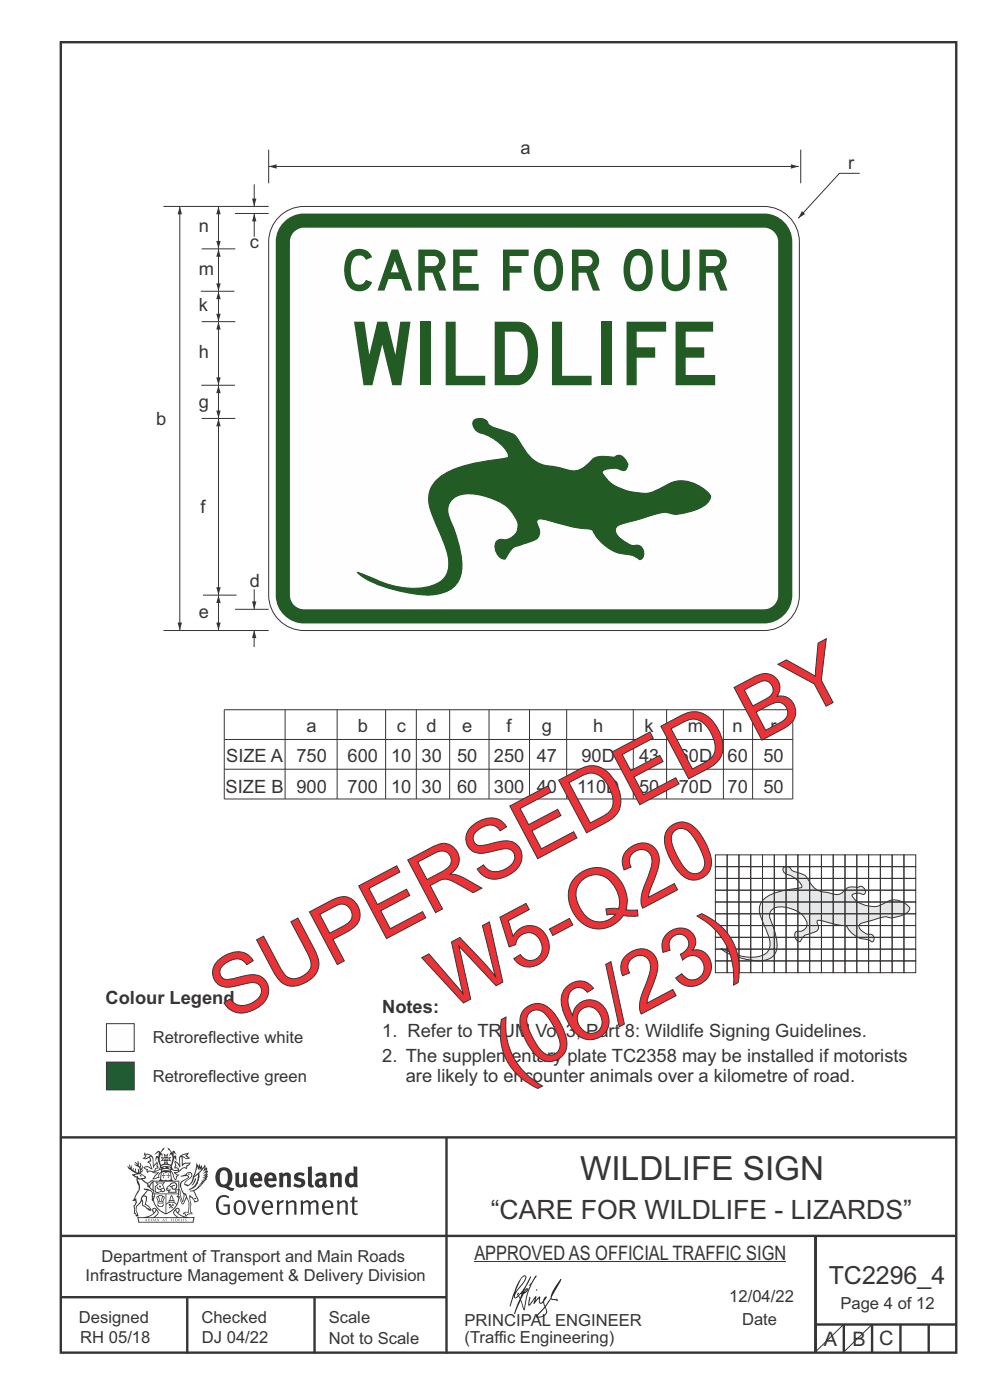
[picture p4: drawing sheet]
<svg xmlns="http://www.w3.org/2000/svg" width="210mm" height="297mm" viewBox="0 0 210 297" stroke-linecap="round" stroke-linejoin="round" font-family="sans-serif">
<g fill="none" stroke="#373435" stroke-width=".51">
<path d="M12.9 9h189.9v278h-189.9zM12.7 241.3h190M94.7 241.4v45.8M12.7 275.2h82M12.7 262.2h190.1M39.7 275.2v12M66.7 275.2v12M173 262.1v24.9M173 281h30M179 281v6M185 281v6M191 281v6"/>
<path d="M197 281v6"/>
</g>
<path d="M100.6 267.7h66.2" fill="none" stroke="#373435" stroke-width=".21"/>
<g fill="#373435">
<path d="M47 248.4a2.55 2.55 0 0 0 0 2.7l.3 .2a.81 .81 0 0 0 1-1v-.5a1.04 1.04 0 0 0-1.1-1.5zM46.3 248.1a1.82 1.82 0 0 1 2.1-.2 1.82 1.82 0 0 1 .9 1.8 2.29 2.29 0 0 1-.8 2l.7 .3h.5l-.2 .6a2.87 2.87 0 0 1-2-.7 2.12 2.12 0 0 1-1.7-3.1z" fill-rule="evenodd"/>
<path d="M49.9 248.9l.8-.2v2a.46 .46 0 0 0 .3 .6 .46 .46 0 0 0 .6-.3v-2.1l.7-.2v2.4l.2 .5-.5 .3-.3-.3a1.02 1.02 0 0 1-1.2 .3 1.02 1.02 0 0 1-.6-1.1z" fill-rule="evenodd"/>
<path d="M54 249.5l-.1 .5h.9a.49 .49 0 0 0-.2-.6 .49 .49 0 0 0-.6 .1zM53.4 249.1a1.34 1.34 0 0 1 1.6-.2 1.34 1.34 0 0 1 .6 1.5v.2h-1.7a.77 .77 0 0 0 .5 .8 .77 .77 0 0 0 .9-.4l.3 .5a1.59 1.59 0 0 1-2 .2 1.59 1.59 0 0 1-.5-2.1z" fill-rule="evenodd"/>
<path d="M57 249.5l-.1 .5h1a.49 .49 0 0 0-.2-.6 .49 .49 0 0 0-.7 .1zM56.4 249.1a1.34 1.34 0 0 1 1.6-.2 1.34 1.34 0 0 1 .7 1.5v.2h-1.8a.77 .77 0 0 0 .5 .8 .77 .77 0 0 0 .9-.4l.4 .5a1.59 1.59 0 0 1-2.1 .2 1.59 1.59 0 0 1-.5-2.1z" fill-rule="evenodd"/>
<path d="M59.2 248.9l.7-.2 .1 .4a.95 .95 0 0 1 1-.3 .95 .95 0 0 1 .7 .8v2.3h-.8v-2.3a.46 .46 0 0 0-.8 .1v2.2h-.8z" fill-rule="evenodd"/>
<path d="M62.6 249.1a1.75 1.75 0 0 1 2-.1l-.2 .5-.6-.2a.43 .43 0 0 0-.6 .3l.4 .3a1.04 1.04 0 0 1 1.2 1.1 1.04 1.04 0 0 1-1.4 1l-1.2-.4 .3-.6 1 .4 .4-.4a.88 .88 0 0 0-1-.5l-.4-.2-.1-.4z" fill-rule="evenodd"/>
<path d="M65.3 247.6l.8-.2 .1 3.8 .3 .2 .1 .4a.88 .88 0 0 1-1 0 .88 .88 0 0 1-.3-1z" fill-rule="evenodd"/>
<path d="M67.8 250.6a.43 .43 0 0 0-.1 .7 .43 .43 0 0 0 .7-.1v-.7zM66.8 249.1a1.7 1.7 0 0 1 2.4 .1v1.9l.3 .4-.4 .5-.5-.4a1.03 1.03 0 0 1-1.7-.1 1.03 1.03 0 0 1 .8-1.5h.7v-.4a.8 .8 0 0 0-1.2 .1z" fill-rule="evenodd"/>
<path d="M70 248.9l.7-.2 .1 .4a.95 .95 0 0 1 1-.3 .95 .95 0 0 1 .7 .8v2.3h-.8v-2.3a.46 .46 0 0 0-.8 .1v2.2h-.8z" fill-rule="evenodd"/>
<path d="M74.3 249.5a1.48 1.48 0 0 0 0 1.7h.5l.2-.1v-1.5l-.3-.2zM75 247.4l.8 .1 .1 4.4h-.7l-.1-.2a1.26 1.26 0 0 1-1.4 0 1.26 1.26 0 0 1-.5-1.3 1.29 1.29 0 0 1 .4-1.4 1.29 1.29 0 0 1 1.4-.1z" fill-rule="evenodd"/>
<path d="M46.4 253.9a1.72 1.72 0 0 1 2.3 0l-.3 .3a1.24 1.24 0 0 0-1.4-.2 1.24 1.24 0 0 0-.6 1.4 1.49 1.49 0 0 0 1.2 1.9l.7-.1v-1.3h-.8l-.1-.4h1.3v1.9a1.93 1.93 0 0 1-2.2 0 1.93 1.93 0 0 1-.7-2.2l.2-.8z" fill-rule="evenodd"/>
<path d="M50.4 255.1a1.65 1.65 0 0 0 .2 2.2 .99 .99 0 0 0 1-1.4 .78 .78 0 0 0-.4-.8 .78 .78 0 0 0-.8 0zM50 254.9a1.33 1.33 0 0 1 1.6-.1 1.33 1.33 0 0 1 .5 1.4 1.31 1.31 0 0 1-1.3 1.6 1.31 1.31 0 0 1-1.2-1.6v-.6z" fill-rule="evenodd"/>
<path d="M52.5 254.7l.4-.1 .9 2.6 .8-2.5h.5l-1.1 3h-.5z" fill-rule="evenodd"/>
<path d="M56.3 255.2l-.2 .7h1.3a.7 .7 0 0 0-.3-.8 .7 .7 0 0 0-.8 .1zM55.9 255a1.22 1.22 0 0 1 1.5-.2 1.22 1.22 0 0 1 .5 1.5h-1.8a.93 .93 0 0 0 .5 1 .93 .93 0 0 0 1.1-.2l.2 .3a1.43 1.43 0 0 1-1.8 .1 1.43 1.43 0 0 1-.6-1.7z" fill-rule="evenodd"/>
<path d="M58.7 254.7l.4-.1 .1 .5 .4-.4 .6-.1-.2 .5a.66 .66 0 0 0-.8 .7v1.9h-.4z" fill-rule="evenodd"/>
<path d="M60.6 254.7l.4-.1 .1 .5a.94 .94 0 0 1 1-.5 .94 .94 0 0 1 .8 .8v2.3h-.5l-.1-2.5a.81 .81 0 0 0-1.2 .3v2.2h-.4z" fill-rule="evenodd"/>
<path d="M63.7 254.7l.5-.1 .1 .5 .4-.3a.78 .78 0 0 1 1.1 .3 .9 .9 0 0 1 1-.5 .9 .9 0 0 1 .8 .8v2.3h-.5l-.1-2.5a.67 .67 0 0 0-1.1 .3v2.2h-.5v-2.4l-.4-.3-.7 .4v2.3h-.5z" fill-rule="evenodd"/>
<path d="M69 255.2l-.1 .7h1.3a.7 .7 0 0 0-.3-.8 .7 .7 0 0 0-.9 .1zM68.7 255a1.22 1.22 0 0 1 1.5-.2 1.22 1.22 0 0 1 .5 1.5h-1.8a.93 .93 0 0 0 .4 1 .93 .93 0 0 0 1.2-.2l.1 .3a1.44 1.44 0 0 1-1.7 .1 1.44 1.44 0 0 1-.6-1.7z" fill-rule="evenodd"/>
<path d="M71.4 254.7l.5-.1 .1 .5a.94 .94 0 0 1 1-.5 .94 .94 0 0 1 .8 .8v2.3h-.5l-.1-2.5a.81 .81 0 0 0-1.2 .3v2.2h-.4z" fill-rule="evenodd"/>
<path d="M74.7 253.9l.5-.1v.9h.7l-.1 .3h-.6v2.2l.1 .2h.5l.1 .3a.75 .75 0 0 1-1.2-.6v-2.1h-.4v-.3h.4z" fill-rule="evenodd"/>
<path d="M30.8 244.9l1.1 .3-.9 .5h-.4l.6-.5zM31.8 245.4h.2a2.44 2.44 0 0 1 .4 1.9l.1 .5 .7-1-.1 .6 .3 .3a.57 .57 0 0 0-.6 .7l-1-.1-.5 .2 .2-.5-.8-.3 .7-.1 .9 .5 .1-.1-.6-1.3-.2-.2h.5zM30.7 244.4l-.1 .5 .2 .4-.6 .4a1.04 1.04 0 0 0 1.4-.1l.2 .6-.3 .1-.2 .4a.94 .94 0 0 1 .8 1.1l-.2-.1a1.16 1.16 0 0 0-1.5-.1l.3 .4 .4 .2 .1 .5 .2 .1 .1-.2a.94 .94 0 0 1 1.1 .2l.8 .1-1.2 1.2a1.13 1.13 0 0 0 1.2-.2l.4-.1-.1-.4 .5-.8a.83 .83 0 0 0-.6 1.1l-.3-.1-.7 .4 1.1-1.4-.5 .1-.5-.1 1.3-.5-.1-.1-.9 .4v-.3l.2-.2 .3 .1 .1-.3-.2-.4v-.6l-.1-.4-.7 1v-.7a1.42 1.42 0 0 0-1.6-1.8z" fill-rule="evenodd"/>
<path d="M38.5 245.2l.5-.2 .7-.1-.6 .3 .8 .5h-.3zM38.3 245.5l.2-.1 .1 2a1.69 1.69 0 0 1 1.6-.6l-.8 .5 .1 .5a1.1 1.1 0 0 0-1.5 .6l-.1-.5-.2-.2h-.5l.3-.4-.3-.7a1.42 1.42 0 0 1 .8 1.1l.2-.1zM37.1 246.2l.1 1-.2 .3 .1 .4h.5l.1 .2a.96 .96 0 0 1-1.1-.1l-.1 .1a1.06 1.06 0 0 0 1.3 .2v.1a.72 .72 0 0 1-1 .2l.3 .5 .6 .2-.4 .2-.1 .6-.2-.3-.4-1.1-.4-.4 .4 .9a1.54 1.54 0 0 0 .7 1.2l.2-.3a.58 .58 0 0 1 .4-.8l.2-.1h-.3l-.5-.3 .9-.5a.93 .93 0 0 1 1.2-.5v.2l.2-.2 .1-.5a.99 .99 0 0 0 .7-.8l-1.3 .1-.3 .2-.1-1.4 .9 .4 .9-.3h-.4l-.5-.4 .4-.7-.6 .2a1.46 1.46 0 0 0-1.4 2.1v.4l-.2-.4z" fill-rule="evenodd"/>
<path d="M35.6 248.9l.2 .1-.1 .3 .4 .1h-.4v.6l-.1-.6h-.3l.3-.1z" fill-rule="evenodd"/>
<path d="M34.6 248.9l.2 .1v.3l.3 .1h-.3l-.1 .6v-.6h-.4l.4-.1z" fill-rule="evenodd"/>
<path d="M34.3 248.8a.57 .57 0 0 1 .9 .2 .57 .57 0 0 1 .9-.2l.2 1.4h-.2a.57 .57 0 0 1-.9 0 .69 .69 0 0 1-1.1 0zM34.2 248.1l-.3 2.1-.2 .4h3l-.2-.4-.3-2.1h-.2v.2l-.8-.1-.8 .1v-.2z" fill-rule="evenodd"/>
<path d="M34.2 252.4a.3 .3 0 0 0 .6 0 .3 .3 0 0 0-.6 0zM33.3 250.9l.3 .3-.3 .4a.79 .79 0 0 0 0 1.3l.8-.2-.1-.3a.55 .55 0 0 1-.7-.6l.1-.1 .2 .3 .3 .2 .8-.2-.4-.7 .4-.4-.7 .2zM33 250.7l1.1 .2 .9-.2-.4 .6 .4 1.2a.56 .56 0 0 1-.8 .3l-.2 .1a.73 .73 0 0 1-.9 .1 .73 .73 0 0 1-.3-1v-.4l.6-.4z" fill-rule="evenodd"/>
<path d="M35.6 251.8l.7-.4a.58 .58 0 0 1 1-.1 .58 .58 0 0 1-.4 .9l-.3-.3a.43 .43 0 0 1 .6-.4 .57 .57 0 0 0-.8 .2l-.2-.1-.3 .1 .4 .2a.55 .55 0 0 0 .9 .4v.5h-1.3l.3-.4-.1-.1-.6 .1 .2-.3-.2-.1zM35.4 251.8l-.1 .2a.39 .39 0 0 0 .2 .6h.3l-.2 .4h1.9l-.1-.8a.86 .86 0 0 0-.1-1.3 .86 .86 0 0 0-1.3 .4z" fill-rule="evenodd"/>
<path d="M36 254.8h.8v.2h-.8zM36.4 253.8l.2 .8h-.4zM36.4 253.5l-.3 .5-.1 .6h-.2v.4l-.7 .4 .2 .1a1.48 1.48 0 0 1 2.1 .2l.2-.1-.6-.5v-.5h-.2l-.1-.6z" fill-rule="evenodd"/>
<path d="M35.8 255.4l.4 .1 .1 .3 .3-.2-.2-.2a.38 .38 0 0 1 .5 .5l-.2-.2-.3 .2 .3 .2-.3 .3-.1-.4-.4 .4-.1-.2 .4-.3-.1-.1-.2 .1z" fill-rule="evenodd"/>
<path d="M34.5 254h.2v.2l-.2 .6h-.2zM33.6 255.3h.9v.2a.55 .55 0 0 1-.8 .4v-.2l-.2-.1zM33.4 254h.2l.2 .8h-.2zM33.6 255l.8-.1 .1 .2h-.8zM33.8 253.7h.5l-.2 1.1h-.1zM33.3 253.8l-.1 .3 .3 1.1a.48 .48 0 0 0-.1 .6 .48 .48 0 0 0 .5 .2h.5a.49 .49 0 0 0 .2-.8l.3-1.1-.1-.3a1.42 1.42 0 0 0-1.5 0z" fill-rule="evenodd"/>
<path d="M33.7 251.5l.4 .1 .1 .3h-.3z" fill-rule="evenodd"/>
<path d="M41.3 250.1l.3-.2-.2 .8-.6 .8h-.2l.5-.7z" fill-rule="evenodd"/>
<path d="M39.7 249l.3-.2 .5 .2a.88 .88 0 0 1-.6 1.1 1.22 1.22 0 0 0-.8 1.3l.5 .2a.72 .72 0 0 0 .9-.4l.5-.8 .2-.6 .8-.6v.2a2.85 2.85 0 0 1-2 2.9l.1 .1a2.13 2.13 0 0 0 1.9-1.5v-.3a2.01 2.01 0 0 0 .3-1.7l1.1-1.3-.4 1 .7-.5-.7 1 .8-.4-.8 .8 .7-.2-.9 .6 .8-.1-.8 .4h.7l-.8 .3 .3 .2h-.4l.2 .3h-.4l.2 .3h-.4l.1 .2h-.1a2.16 2.16 0 0 1-2 1.1l.1 .2 .4-.1a.76 .76 0 0 1 .7 .8l.5 1.2-.6 .2a1.45 1.45 0 0 0-1.1-1.3l.2 1.8-.1 1.8 .4 .3a1.07 1.07 0 0 0-1.2 .4v-.3l-.5-.2a.87 .87 0 0 1 1.1-.1v-.7a4.4 4.4 0 0 0-.6-3.1l-.1-.3h-.2a2.16 2.16 0 0 1-.7-2.2l.3-.4 1.2-.7a.55 .55 0 0 0-.4-.8zM37.8 252.4a.76 .76 0 0 1 .3 1.1l.6 1.6 .4-1.7 .2 .1a.61 .61 0 0 1-.1 .9l-.3 .8-.2 .1-.7-1.6-.3 .1a1.18 1.18 0 0 0 .1-1.4zM41.8 247.5l.2 .7 .3-.5v.6l.4-.5a1.9 1.9 0 0 1-1.2 1.4l-.3 .3zM38.2 249.6l1.4-.2 .2 .2v.3l-.5 .2a1.26 1.26 0 0 0-.9 1.9l.2 .7a1.84 1.84 0 0 1 .1 2.1l-.4-1.4a.96 .96 0 0 0-.4-1.2l-.4 .2a.78 .78 0 0 1 0 1.3l.1 .3h.4l.4 1.1a.38 .38 0 0 0 .2 .4 .38 .38 0 0 0 .4-.1l.6-1.2a2.94 2.94 0 0 1 .4 2.5l-.1 .4h-.8l-.3 .4v.2l.4-.1 .1 .4 .2 .1a1.02 1.02 0 0 1 1.3-.5v-.4l-.3-.1 .1-1.8-.3-1.3h.1a1.14 1.14 0 0 1 .8 1 .63 .63 0 0 0 .8-.2 .63 .63 0 0 0-.2-.9l-.6-1.2 .9-.6 .2-.4h.3l-.1-.2h.4l-.1-.3h.3l-.1-.3 .5-.1-.2-.2 .6-.4v-.2h-.2l.4-.5h-.3l.3-.5-.4 .1 .4-.5v-.3l-.3 .2 .2-.7-.1-.2-.4 .3v-.8l-.6 .8-.2-.8-.2 .5-.3-.7-.1 .6-.5-.8-.1 1.4-.6 1.8a1.81 1.81 0 0 1-1 1.5l-.6-.2a1.75 1.75 0 0 1 1.1-1.2 .75 .75 0 0 0 .1-1.3 .75 .75 0 0 0-1.2 .4z" fill-rule="evenodd"/>
<path d="M41.2 254.1h.3l.2 .2-.4 .1z" fill-rule="evenodd"/>
<path d="M29.4 258.4h11.6l-.1 .8h-11.4zM31.3 258.2l.5-.1a2.48 2.48 0 0 0 1.4-1.3l.3 .5-.5 .6-.5 .3zM32.5 256.6l.3-.2 .2 .1-.3 .7zM37.2 256.8a2.65 2.65 0 0 0 1.8 1.4h-1.1l-.5-.3-.5-.6zM37.4 256.5l.2-.1 .3 .2-.3 .6zM29.2 258.2l.1 1.2h11.8l.2-1.1-.2-.1a4.1 4.1 0 0 1-3.3-.9l.3-.4-.1-.6a1.06 1.06 0 0 0-1.3 1l.2 .4 .6 .5h-4.7l.3-.1a.84 .84 0 0 0 .6-.8 .84 .84 0 0 0-.5-.8l-.3-.2h-.5l-.1 .6 .3 .4a4.2 4.2 0 0 1-3.4 .9z" fill-rule="evenodd"/>
<path d="M31 258.7l.1 .2h-.2zM31 258.5l-.3 .6 .4-.2 .2 .2z" fill-rule="evenodd"/>
<path d="M31.3 258.6h.3v.4a.25 .25 0 0 0 .2-.1 .25 .25 0 0 0-.1-.3h.1a.29 .29 0 0 1 0 .4 .29 .29 0 0 1-.4 0 .29 .29 0 0 1 0-.4z" fill-rule="evenodd"/>
<path d="M32.2 258.6a.22 .22 0 0 1 .3 .2 .22 .22 0 0 1-.3 .2zM32 258.6l.1 .4a.33 .33 0 0 0 .4 0 .33 .33 0 0 0 0-.4 .33 .33 0 0 0-.5 0z" fill-rule="evenodd"/>
<path d="M32.9 258.7l.1 .2h-.2zM32.9 258.5l-.2 .6 .3-.2 .2 .2z" fill-rule="evenodd"/>
<path d="M33.3 258.6h.2l.1 .1 .2-.1-.2 .2 .2 .3-.3-.3-.1 .3h-.1l.2-.3z" fill-rule="evenodd"/>
<path d="M34.7 258.7l.1 .2h-.2zM34.7 258.5l-.3 .6 .4-.2 .2 .2z" fill-rule="evenodd"/>
<path d="M35 258.5h.5l-.2 .1v.5h-.2l.1-.5z" fill-rule="evenodd"/>
<path d="M36.2 258.6l.3-.1-.1 .1v.2h.1h-.1v.3h-.2z" fill-rule="evenodd"/>
<path d="M36.7 258.6h.2v.5h-.2z" fill-rule="evenodd"/>
<path d="M37.3 258.6a.22 .22 0 0 1 .3 .2 .22 .22 0 0 1-.3 .2zM37.1 258.6v.4a.33 .33 0 0 0 .5 0 .33 .33 0 0 0 0-.4 .33 .33 0 0 0-.5 0z" fill-rule="evenodd"/>
<path d="M37.8 258.6l.4-.1-.2 .1v.2h.1h-.1v.2l.2 .1h-.4z" fill-rule="evenodd"/>
<path d="M38.4 258.6h.2l-.1 .4 .2 .1h-.3z" fill-rule="evenodd"/>
<path d="M38.9 258.6h.2v.5h-.2z" fill-rule="evenodd"/>
<path d="M39.3 258.6h.2h-.1l.2 .3-.2 .2-.1-.1v-.1l.2 .1z" fill-rule="evenodd"/>
<path d="M34.2 247.4a1.51 1.51 0 0 1 2 .2 2.67 2.67 0 0 0-2.1 0zM35.7 247.6l.4 .1 .1 .3-.4-.1zM34.6 247.6h.5l.1 .2h-.4zM34 247.8l.3 .2h-.3zM34.9 246.9l.3-.2 .3 .2zM34.9 245.6l.2 .1v.3h-.2zM35 245.1l.2 .2 .2-.2-.1 .3h-.2zM35.1 246.3h.2l.1 .4-.2-.2-.2 .2zM35.3 245.7l.2-.1v.4h-.2zM34.4 245.7h.3l.1 .3-.4 .1 .2-.2zM35.7 245.7h.3l-.2 .2 .2 .2-.4-.1zM32.7 244.9l1-.5-.1 1-.2-.2-.3 .2-.3 1.1 .5-1 .3 .9a1.84 1.84 0 0 1 .2 1.7l.4 .1a2.48 2.48 0 0 1 2.2 0l.2-.2-.2-.7 .7-1.8 .4 .7-.2-1-.2-.1-.2 .3v-.9l.6 .4-.6-.8-.3 .1-.1 .4-.5-.9-.5-.3 .2 .5 .6 .5-.5 .8 .4-.4a2.06 2.06 0 0 1 0 2.3l-.5-.2-.2-.6 .1-.1 .8 .2-.4-.5 .4-.5-.7 .2-.2-.2 .2-.7-.5 .4-.5-.4 .2 .7-.2 .2-.7-.2 .4 .5-.4 .5 .8-.2 .1 .1-.2 .6-.5 .2a2.02 2.02 0 0 1 0-2.2l.3 .5-.1-.7-.3-.1 .8-1.2-.4 .3-.5 .8-.2-.3a.8 .8 0 0 0-.8 .5z" fill-rule="evenodd"/>
<path d="M29.2 250.1l.3 .1a.61 .61 0 0 1 .8 .4l.3 .2a.8 .8 0 0 1 .6 1l.4 .1 .5 .5a1 1 0 0 1 .5 1.1l-.1 .7v-.5h-.1a.96 .96 0 0 0-.8-1.3l-.2-.2h-.7l-.1-.1-.1 .1 .1 .3h.6l-1.2 1.3-.2 1-.4 .6a1.33 1.33 0 0 0-.5 1.8l.2 .5a1.26 1.26 0 0 1-.5-1.5l-.1-.3a1.56 1.56 0 0 0 .4-1.7l-.3 .2 .2-.5a3.2 3.2 0 0 0 .7-3zM30.4 253.9h.4a2.06 2.06 0 0 1-.1 1.6l.7 .5 .4 .4-.6-.1-.8-.6-.1-.9a.51 .51 0 0 1 .1-.9zM28.6 249.3a1.52 1.52 0 0 1 2.1 .5l-1.1 .2-.2-.1-.1-.4h-.5zM27.5 247v.8l-.3-.4h-.1a3.1 3.1 0 0 0 1.9 1.6l-1 .1 .5 .6 .5 .1 .1 1.1a1.84 1.84 0 0 1-.3 2.5l-.4 .9-.3 .4 .2 .1 .4-.1 .1 .4-.2 .5-.3 .2 .1 1.7h.2l.3 .5 .1 .1 .4-.1-.1-.5a1.3 1.3 0 0 1-.1-1.7l.9-1 .1 1.1 .6 .2 .5 .5 .1-.1 .2 .3h.5a1.85 1.85 0 0 0-1.2-1.4l.1-.3a1.39 1.39 0 0 0 0-1.4l-.5-.1 .5-.5a.66 .66 0 0 1 .9-.4 .66 .66 0 0 1 .3 .9l-.1 .4 .2-.1v.2l-.1 .3 .2 .5 .1-.3a2.24 2.24 0 0 0 .1-2.2 .73 .73 0 0 1-.7-.7 .73 .73 0 0 1 .6-.7v-.2a.94 .94 0 0 0-.9 .8 .48 .48 0 0 1-.1-.6 .48 .48 0 0 1 .5-.2l.5-.3a.51 .51 0 0 0-.8 .2l-.5 .2-1-.8h.6l.2-.5-1.2-.7 .5-.5v-.3l-.5 .4 .1-.2a.69 .69 0 0 0 .2-1v.4l-.2 .3v-1.1l-.3-.2 .1 .6-.1 .2-.4-1.3v.7l-.6-.4 .5 .7-.6-.2 .3 .3a1 1 0 0 1 .7 1.4l-.2-.8v.9l-.5-.2v-.8l-.2 .7-.2-.1-.1-.6-.2 .4-.2-.2 .1-.7-.2 .5z" fill-rule="evenodd"/>
<path d="M29.6 249.4l.2-.1 .3 .2z" fill-rule="evenodd"/>
<path d="M32.4 250.5h5.6v2l-.2-.1v-1.7h-5.2v2.5h5.2v-.8l.1 .2-.1 1.1v-.3h-2.5v4a4.1 4.1 0 0 0 2.6-3.6l.1-.1a4 4 0 0 1-2.8 3.9 4.2 4.2 0 0 1-2.8-4.7l.1 1.2 .1-.1a3.8 3.8 0 0 0 2.5 3.4v-4h-2.5l-.2-.9z" fill-rule="evenodd"/>
<circle cx="40" cy="249.1" r=".17"/>
</g>
<g fill="#252726">
<path d="M111.6 273.7l.2-.2-.5 .7zM110.4 274.5l.3 .1-.3 .7-.3-.4zM110.9 270.9l.5-.1a9.3 9.3 0 0 1-2 3.2l-.1 .2 1-2.5zM110.6 271a14.7 14.7 0 0 0-2.2 4.9l-.3 1.2 .1 .1 .8-2.4a.42 .42 0 0 0 .2 .7 .42 .42 0 0 0 .6-.3l.2-.2 .2 .6-1.1 3.1h.2l1.1-2.8 .6 1.9 .2 .2 .2-.5a13.5 13.5 0 0 1 2-6.2l.5-.5-.2-.2-1.6 2.1 .4-.1a14.9 14.9 0 0 0-1.3 5.1l-.4-1.2a1.39 1.39 0 0 1 .2-1.8l.1-.2a.92 .92 0 0 0 .8-1.2 .75 .75 0 0 0-.7 .7l-.2 .2 1.6-3.4h-.1l-.4 .7a10.5 10.5 0 0 1-2.2 3.2l.2-.4a.32 .32 0 0 0-.4 .2 .32 .32 0 0 0 .1 .4l-.5 .4a3.2 3.2 0 0 1 1.1-2.3l.5-.6a2.49 2.49 0 0 0 .7-1.6l-.3-.2z" fill-rule="evenodd"/>
<path d="M115.6 277.5a1.15 1.15 0 0 1 .1 1.3 1.15 1.15 0 0 1-1.2 .5h-.5zM112.3 275.1l-.3 1.7 .3 .2 1.2-1.5-.3 1.1 1.1-1.2a.94 .94 0 0 0 .4 1.2l.5-.3 .3 .9-1.2 1.3a.98 .98 0 0 0-.5 1 1.9 1.9 0 0 0 2.3-1.3l-.1-.3a1.02 1.02 0 0 1 .3-1.4l.5-.9 1.5 .3-.2-.5v.3l-1.1-.2v-.2l2-3.6 .1-.3-.1-.1-1.8 2.7a6.6 6.6 0 0 1-1.5 3l-.2-.2a1.01 1.01 0 0 1 .4-1.4l.1-.2-.3-.2-.3 .5-.2 .5-.5 .4-.2-.4 .1-.9-.2-.1-.8 .9 .2-.9h-.1l-1.4 1.7 .2-1.4v-.1z" fill-rule="evenodd"/>
<path d="M113.7 273.5l.3 .3h-.3z" fill-rule="evenodd"/>
</g>
<path d="M22.6 217.2h5.9v5.9h-5.9z" fill-rule="evenodd" fill="#fefefe" stroke="#373435" stroke-width=".21"/>
<path d="M22.6 225.3h5.9v5.9h-5.9z" fill-rule="evenodd" fill="#215b33" stroke="#373435" stroke-width=".21"/>
<path d="M166.3 184a1.13 1.13 0 0 1 1.6 .6l1.4 .5a2.7 2.7 0 0 1 2.3 1.8 4.1 4.1 0 0 0 3.9 2.4l.7 .2a2.53 2.53 0 0 0 3.4-1 4.5 4.5 0 0 1 2.6-.3 .92 .92 0 0 1 1.4 .7l-.1 .7a.72 .72 0 0 1-1-.1h-.3a1.52 1.52 0 0 0-1.5 .4 5.4 5.4 0 0 0 5.4 2.4l.9-.4a4.1 4.1 0 0 1 6 .8 3.4 3.4 0 0 1-3.1 1.9 4 4 0 0 1-2.2-.1l-4.6 1.3a.81 .81 0 0 0-.9 .5 .81 .81 0 0 0 .3 .9l1.6 1a.92 .92 0 0 1 1.2 .4 .92 .92 0 0 1-.3 1.2l-.7-.4a5.8 5.8 0 0 1-4.3-2.2l-.2-.3a.65 .65 0 0 0-.7-.6l-1.9-.2-1.7-.5a3.1 3.1 0 0 0-2.1-.3l-.1 .3a1.56 1.56 0 0 1 .1 1.8l-1.2 .5a2.89 2.89 0 0 0-2.5 1.9 1.39 1.39 0 0 1-1-2l.4-.2a1.65 1.65 0 0 0 1.9-.8 1.65 1.65 0 0 0-.3-2 6.1 6.1 0 0 0-6.4-2.2 1.95 1.95 0 0 0-.7 3 11.5 11.5 0 0 1 1.1 5.9 3.6 3.6 0 0 1-4.1 2.3 16.8 16.8 0 0 1-7-2l-.6-.5 .6 .2a11.9 11.9 0 0 0 7.3 1.4 2.66 2.66 0 0 0 2.3-3.5l-1.4-3.8a4 4 0 0 1 .3-4.9 13.9 13.9 0 0 1 7.2-2.3l.8-.2a3.9 3.9 0 0 0-3.1-2.7 1.01 1.01 0 0 1-.7-1.5z" fill-rule="evenodd" fill="#e6e7e8" stroke="#373435" stroke-width=".21"/>
<g fill="none" stroke="#373435" stroke-width=".21">
<path d="M57 31.7v7.2M57 35.3h112.4M169.9 31.7v7.2M47.6 150.6h120.6v18.9h-120.6zM47.6 156.9h120.6M60.5 150.6v18.9M71.5 150.6v18.9M81.8 150.6v18.9M88.3 150.6v18.9M95.4 150.6v18.9M103.7 150.6v18.9M112.3 150.6v18.9"/>
<path d="M120.2 150.6v18.9M134.3 150.6v18.9M141.4 150.6v18.9M153.5 150.6v18.9M159.6 150.6v18.9M47.6 163.2h120.6M151.7 181.4h2.5v2.5h-2.5zM151.7 183.9h2.5v2.5h-2.5zM151.7 186.4h2.5v2.5h-2.5zM151.7 188.9h2.5v2.5h-2.5zM151.7 191.4h2.5v2.5h-2.5zM151.7 193.9h2.5v2.5h-2.5z"/>
<path d="M151.7 196.4h2.5v2.5h-2.5zM151.7 198.9h2.5v2.5h-2.5zM154.2 181.4h2.5v2.5h-2.5zM154.2 183.9h2.5v2.5h-2.5zM154.2 186.4h2.5v2.5h-2.5zM154.2 188.9h2.5v2.5h-2.5zM154.2 191.4h2.5v2.5h-2.5zM154.2 193.9h2.5v2.5h-2.5zM154.2 196.4h2.5v2.5h-2.5zM154.2 198.9h2.5v2.5h-2.5zM156.7 181.4h2.5v2.5h-2.5zM156.7 183.9h2.5v2.5h-2.5z"/>
<path d="M156.7 186.4h2.5v2.5h-2.5zM156.7 188.9h2.5v2.5h-2.5zM156.7 191.4h2.5v2.5h-2.5zM156.7 193.9h2.5v2.5h-2.5zM156.7 196.4h2.5v2.5h-2.5zM156.7 198.9h2.5v2.5h-2.5zM159.2 181.4h2.5v2.5h-2.5zM159.2 183.9h2.5v2.5h-2.5zM159.2 186.4h2.5v2.5h-2.5zM159.2 188.9h2.5v2.5h-2.5zM159.2 191.4h2.5v2.5h-2.5zM159.2 193.9h2.5v2.5h-2.5z"/>
<path d="M159.2 196.4h2.5v2.5h-2.5zM159.2 198.9h2.5v2.5h-2.5zM161.7 181.4h2.5v2.5h-2.5zM161.7 183.9h2.5v2.5h-2.5zM161.7 186.4h2.5v2.5h-2.5zM161.7 188.9h2.5v2.5h-2.5zM161.7 191.4h2.5v2.5h-2.5zM161.7 193.9h2.5v2.5h-2.5zM161.7 196.4h2.5v2.5h-2.5zM161.7 198.9h2.5v2.5h-2.5zM164.2 181.4h2.5v2.5h-2.5zM164.2 183.9h2.5v2.5h-2.5z"/>
<path d="M164.2 186.4h2.5v2.5h-2.5zM164.2 188.9h2.5v2.5h-2.5zM164.2 191.4h2.5v2.5h-2.5zM164.2 193.9h2.5v2.5h-2.5zM164.2 196.4h2.5v2.5h-2.5zM164.2 198.9h2.5v2.5h-2.5zM166.7 181.4h2.5v2.5h-2.5zM166.7 183.9h2.5v2.5h-2.5zM166.7 186.4h2.5v2.5h-2.5zM166.7 188.9h2.5v2.5h-2.5zM166.7 191.4h2.5v2.5h-2.5zM166.7 193.9h2.5v2.5h-2.5z"/>
<path d="M166.7 196.4h2.5v2.5h-2.5zM166.7 198.9h2.5v2.5h-2.5zM169.2 181.4h2.5v2.5h-2.5zM169.2 183.9h2.5v2.5h-2.5zM169.2 186.4h2.5v2.5h-2.5zM169.2 188.9h2.5v2.5h-2.5zM169.2 191.4h2.5v2.5h-2.5zM169.2 193.9h2.5v2.5h-2.5zM169.2 196.4h2.5v2.5h-2.5zM169.2 198.9h2.5v2.5h-2.5zM171.7 181.4h2.5v2.5h-2.5zM171.7 183.9h2.5v2.5h-2.5z"/>
<path d="M171.7 186.4h2.5v2.5h-2.5zM171.7 188.9h2.5v2.5h-2.5zM171.7 191.4h2.5v2.5h-2.5zM171.7 193.9h2.5v2.5h-2.5zM171.7 196.4h2.5v2.5h-2.5zM171.7 198.9h2.5v2.5h-2.5zM174.2 181.4h2.5v2.5h-2.5zM174.2 183.9h2.5v2.5h-2.5zM174.2 186.4h2.5v2.5h-2.5zM174.2 188.9h2.5v2.5h-2.5zM174.2 191.4h2.5v2.5h-2.5zM174.2 193.9h2.5v2.5h-2.5z"/>
<path d="M174.2 196.4h2.5v2.5h-2.5zM174.2 198.9h2.5v2.5h-2.5zM176.7 181.4h2.5v2.5h-2.5zM176.7 183.9h2.5v2.5h-2.5zM176.7 186.4h2.5v2.5h-2.5zM176.7 188.9h2.5v2.5h-2.5zM176.7 191.4h2.5v2.5h-2.5zM176.7 193.9h2.5v2.5h-2.5zM176.7 196.4h2.5v2.5h-2.5zM176.7 198.9h2.5v2.5h-2.5zM179.2 181.4h2.5v2.5h-2.5zM179.2 183.9h2.5v2.5h-2.5z"/>
<path d="M179.2 186.4h2.5v2.5h-2.5zM179.2 188.9h2.5v2.5h-2.5zM179.2 191.4h2.5v2.5h-2.5zM179.2 193.9h2.5v2.5h-2.5zM179.2 196.4h2.5v2.5h-2.5zM179.2 198.9h2.5v2.5h-2.5zM181.7 181.4h2.5v2.5h-2.5zM181.7 183.9h2.5v2.5h-2.5zM181.7 186.4h2.5v2.5h-2.5zM181.7 188.9h2.5v2.5h-2.5zM181.7 191.4h2.5v2.5h-2.5zM181.7 193.9h2.5v2.5h-2.5z"/>
<path d="M181.7 196.4h2.5v2.5h-2.5zM181.7 198.9h2.5v2.5h-2.5zM184.2 181.4h2.5v2.5h-2.5zM184.2 183.9h2.5v2.5h-2.5zM184.2 186.4h2.5v2.5h-2.5zM184.2 188.9h2.5v2.5h-2.5zM184.2 191.4h2.5v2.5h-2.5zM184.2 193.9h2.5v2.5h-2.5zM184.2 196.4h2.5v2.5h-2.5zM184.2 198.9h2.5v2.5h-2.5zM186.7 181.4h2.5v2.5h-2.5zM186.7 183.9h2.5v2.5h-2.5z"/>
<path d="M186.7 186.4h2.5v2.5h-2.5zM186.7 188.9h2.5v2.5h-2.5zM186.7 191.4h2.5v2.5h-2.5zM186.7 193.9h2.5v2.5h-2.5zM186.7 196.4h2.5v2.5h-2.5zM186.7 198.9h2.5v2.5h-2.5zM189.2 181.4h2.5v2.5h-2.5zM189.2 183.9h2.5v2.5h-2.5zM189.2 186.4h2.5v2.5h-2.5zM189.2 188.9h2.5v2.5h-2.5zM189.2 191.4h2.5v2.5h-2.5zM189.2 193.9h2.5v2.5h-2.5z"/>
<path d="M189.2 196.4h2.5v2.5h-2.5zM189.2 198.9h2.5v2.5h-2.5zM191.7 181.4h2.5v2.5h-2.5zM191.7 183.9h2.5v2.5h-2.5zM191.7 186.4h2.5v2.5h-2.5zM191.7 188.9h2.5v2.5h-2.5zM191.7 191.4h2.5v2.5h-2.5zM191.7 193.9h2.5v2.5h-2.5zM191.7 196.4h2.5v2.5h-2.5zM191.7 198.9h2.5v2.5h-2.5zM151.7 201.4h2.5v2.5h-2.5zM151.7 203.9h2.5v2.5h-2.5z"/>
<path d="M154.2 201.4h2.5v2.5h-2.5zM154.2 203.9h2.5v2.5h-2.5zM156.7 201.4h2.5v2.5h-2.5zM156.7 203.9h2.5v2.5h-2.5zM159.2 201.4h2.5v2.5h-2.5zM159.2 203.9h2.5v2.5h-2.5zM161.7 201.4h2.5v2.5h-2.5zM161.7 203.9h2.5v2.5h-2.5zM164.2 201.4h2.5v2.5h-2.5zM164.2 203.9h2.5v2.5h-2.5zM166.7 201.4h2.5v2.5h-2.5zM166.7 203.9h2.5v2.5h-2.5z"/>
<path d="M169.2 201.4h2.5v2.5h-2.5zM169.2 203.9h2.5v2.5h-2.5zM171.7 201.4h2.5v2.5h-2.5zM171.7 203.9h2.5v2.5h-2.5zM174.2 201.4h2.5v2.5h-2.5zM174.2 203.9h2.5v2.5h-2.5zM176.7 201.4h2.5v2.5h-2.5zM176.7 203.9h2.5v2.5h-2.5zM179.2 201.4h2.5v2.5h-2.5zM179.2 203.9h2.5v2.5h-2.5zM181.7 201.4h2.5v2.5h-2.5zM181.7 203.9h2.5v2.5h-2.5z"/>
<path d="M184.2 201.4h2.5v2.5h-2.5zM184.2 203.9h2.5v2.5h-2.5zM186.7 201.4h2.5v2.5h-2.5zM186.7 203.9h2.5v2.5h-2.5zM189.2 201.4h2.5v2.5h-2.5zM189.2 203.9h2.5v2.5h-2.5zM191.7 201.4h2.5v2.5h-2.5zM191.7 203.9h2.5v2.5h-2.5z"/>
</g>
<g fill="#373435">
<path d="M57 35.3l1.7-.4v.9z"/>
<path d="M167.8 34.9l1.6 .4-1.6 .5z"/>
</g>
<path d="M182.4 36.8h-4.3l-8.8 9.5" fill="none" stroke="#373435" stroke-width=".21"/>
<path d="M170.1 44.8l.7 .6-1.5 .9z" fill="#373435"/>
<path d="M34.7 43.8h22.3M38.1 43.8v89.9M42.8 52.8h7.1M49.9 45.3h7.1M42.6 61.8h7.1M42.8 68.2h7.1M42.7 81.7h7.1M42.8 88.8h7.1M34.7 133.8h22.3M43 126.3h7.2" fill="none" stroke="#373435" stroke-width=".21"/>
<g fill="#373435">
<path d="M38.1 43.8l.5 1.7h-.9z"/>
<path d="M37.7 132.1h.9l-.5 1.6z"/>
</g>
<path d="M46.3 43.8v9" fill="none" stroke="#373435" stroke-width=".21"/>
<g fill="#373435">
<path d="M46.3 43.8l.5 1.7h-.9z"/>
<path d="M45.9 51.1h.9l-.5 1.7z"/>
</g>
<path d="M46.3 52.8v9" fill="none" stroke="#373435" stroke-width=".21"/>
<g fill="#373435">
<path d="M46.3 52.8l.5 1.7h-.9z"/>
<path d="M45.9 60.1h.9l-.5 1.7z"/>
</g>
<path d="M46.3 61.8v6.4" fill="none" stroke="#373435" stroke-width=".21"/>
<g fill="#373435">
<path d="M46.3 61.8l.5 1.7h-.9z"/>
<path d="M45.9 66.6h.9l-.5 1.6z"/>
</g>
<path d="M46.3 68.2v13.5" fill="none" stroke="#373435" stroke-width=".21"/>
<g fill="#373435">
<path d="M46.3 68.3l.5 1.6h-.9z"/>
<path d="M45.9 80.1h.9l-.5 1.6z"/>
</g>
<path d="M46.3 88.8v37.5" fill="none" stroke="#373435" stroke-width=".21"/>
<g fill="#373435">
<path d="M45.9 124.6h.9l-.5 1.6z"/>
<path d="M46.3 88.8l.5 1.6h-.9z"/>
</g>
<path d="M46.3 126.3v7.4" fill="none" stroke="#373435" stroke-width=".21"/>
<g fill="#373435">
<path d="M45.9 132.1h.9l-.5 1.6z"/>
<path d="M46.3 126.3l.5 1.6h-.9z"/>
</g>
<path d="M46.3 81.7v7.1" fill="none" stroke="#373435" stroke-width=".21"/>
<g fill="#373435">
<path d="M45.9 87.1h.9l-.5 1.6z"/>
<path d="M46.3 81.8l.5 1.6h-.9z"/>
</g>
<path d="M53.9 39.1v4.7" fill="none" stroke="#373435" stroke-width=".21"/>
<path d="M53.5 42.1h.9l-.5 1.7z" fill="#373435"/>
<path d="M53.9 45.3v4.9" fill="none" stroke="#373435" stroke-width=".21"/>
<path d="M53.9 45.3l.5 1.7h-.9z" fill="#373435"/>
<path d="M49.9 129.3h7.1M53.9 125v4.3" fill="none" stroke="#373435" stroke-width=".21"/>
<path d="M53.5 127.6h.9l-.5 1.6z" fill="#373435"/>
<path d="M53.9 133.7v3.6" fill="none" stroke="#373435" stroke-width=".21"/>
<path d="M53.9 133.7l.5 1.7h-.9z" fill="#373435"/>
<path d="M58.8 46.4a7.5 7.5 0 0 1 5.7-2.6h97.6a7.5 7.5 0 0 1 7.5 7.5v75a7.5 7.5 0 0 1-7.5 7.5h-97.6a7.5 7.5 0 0 1-7.5-7.5v-75a7.5 7.5 0 0 1 1.8-4.9z" fill="none" stroke="#373435" stroke-width=".21"/>
<path d="M60.3 47.1a6 6 0 0 1 4.2-1.8h97.6a6 6 0 0 1 6 6v75a6 6 0 0 1-6 6h-97.6a6 6 0 0 1-6-6v-75a6 6 0 0 1 1.8-4.2z" fill-rule="evenodd" fill="#225b24"/>
<path d="M62.2 49.4a3 3 0 0 1 2.3-1.1h97.6a3 3 0 0 1 3 3v75a3 3 0 0 1-3 3h-97.6a3 3 0 0 1-3-3v-75l.1-.7z" fill-rule="evenodd" fill="#fefefe"/>
<path d="M100.7 89a2.09 2.09 0 0 1 3 1.1l.9 .5 2.3 .8a4.5 4.5 0 0 1 3.7 3 7.5 7.5 0 0 0 7 4.6l1.9 .4a4.3 4.3 0 0 0 5.2-.9 4 4 0 0 1 4.4-1.6 1.95 1.95 0 0 0 2-.3 2.53 2.53 0 0 1 2.1 2l-.3 .8a.97 .97 0 0 1-1.5 .2 4.3 4.3 0 0 0-3.6 .4v.3a9.3 9.3 0 0 0 7.8 4.2l.3 .1a5.9 5.9 0 0 0 4.2-1 8.4 8.4 0 0 1 5.2-1.6 7.9 7.9 0 0 1 5.5 3.3 4.2 4.2 0 0 1-3.3 2.9l-1.9 .6a5.9 5.9 0 0 1-4.4-.1 34.9 34.9 0 0 0-6.6 1.7l-2.7 .8a1.42 1.42 0 0 0-1.3 .8 1.42 1.42 0 0 0 .3 1.6l.5 .4a4.7 4.7 0 0 0 3.9 1.7 1.7 1.7 0 0 1 1.2 1.3 1.7 1.7 0 0 1-.7 1.7 6.1 6.1 0 0 0-4-1.2 9.3 9.3 0 0 1-6.1-4.9 3.4 3.4 0 0 0-2.4-.5l-2.7-.5-3.6-1a5.1 5.1 0 0 0-2.9-.4l-.2 .3v.5a2.97 2.97 0 0 1 .3 2.9 5.8 5.8 0 0 1-3 1.5l-.9 .3a3.1 3.1 0 0 0-2.6 1.9l-.6 1a2.53 2.53 0 0 1-1.6-3.9l.6-.3a3 3 0 0 0 3.4-1.4 3 3 0 0 0-.5-3.7 8.4 8.4 0 0 0-5.4-3.8 8.8 8.8 0 0 0-7.1 0 3.4 3.4 0 0 0-1.1 4.5 29.7 29.7 0 0 1 2.6 9.6 5.7 5.7 0 0 1-5.1 6.4 25.6 25.6 0 0 1-11.5-1.5 15 15 0 0 1-5.6-3l2.2 .7a20.6 20.6 0 0 0 12.2 2.4 5.4 5.4 0 0 0 4.8-3.5 9.5 9.5 0 0 0-1-6.3 52.6 52.6 0 0 1-3-7.8 6.3 6.3 0 0 1 4-6.9 39.5 39.5 0 0 1 12-2.9l.8-.2a3 3 0 0 0-1.3-2.5 11.1 11.1 0 0 0-5.1-2.8 1.71 1.71 0 0 1-.7-2.7z" fill-rule="evenodd" fill="#225b24" stroke="#225b24" stroke-width=".21"/>
<path d="M179 280.9l-6 5.9M185 281l-6 5.8" fill="none" stroke="#373435" stroke-width=".21"/>
<text font-size="18.7" fill="#225b24" x="74.7" y="81.7">WILDLIFE</text>
<g font-size="17.6" fill="#ed3237">
<text x="95.2" y="214.4" transform="rotate(-28 95.2 214.4)">W5-Q20</text>
<text x="48.7" y="216.7" transform="rotate(-28 48.7 216.7)">SUPERSEDED BY</text>
<text x="108.7" y="229.6" transform="rotate(-28 108.7 229.6)">(06/23)</text>
</g>
<text font-size="12.1" fill="#225b24" x="72.1" y="61.6">CARE FOR OUR</text>
<text font-size="7.1" fill="#373435" x="123.1" y="250.3">WILDLIFE SIGN</text>
<text font-size="5.6" fill="#373435" x="104.1" y="258.5">“CARE FOR WILDLIFE - LIZARDS”</text>
<text font-size="5.3" fill="#373435" x="175.8" y="272.3">TC2296_4</text>
<g font-size="4.2" fill="#373435">
<text x="100.6" y="267.2">APPROVED AS OFFICIAL TRAFFIC SIGN</text>
<text x="174.7" y="285.6">A</text>
<text x="180.8" y="285.6">B</text>
<text x="186.5" y="285.4">C</text>
</g>
<g font-size="3.9" fill="#373435">
<text x="110.4" y="32.6">a</text>
<text x="179.9" y="35.9">r</text>
<text x="42.2" y="49.3">n</text>
<text x="53" y="52.6">c</text>
<text x="42.2" y="58.3">m</text>
<text x="42.2" y="66">k</text>
<text x="42.2" y="76">h</text>
<text x="42.2" y="86.6">g</text>
<text x="33.1" y="90.1">b</text>
<text x="42.5" y="108.9">f</text>
<text x="53" y="124.5">d</text>
<text x="42.2" y="131">e</text>
<text x="65" y="155.2">a</text>
<text x="75.9" y="155.2">b</text>
<text x="84.2" y="155.2">c</text>
<text x="90.5" y="155.2">d</text>
<text x="98" y="155.2">e</text>
<text x="107.5" y="155.2">f</text>
<text x="114.9" y="155.2">g</text>
<text x="125.8" y="155.2">h</text>
<text x="136.7" y="155.2">k</text>
<text x="145.9" y="155.2">m</text>
<text x="155.4" y="155.2">n</text>
<text x="163.4" y="155.2">r</text>
<text x="48" y="161.7">SIZE A</text>
<text x="62.9" y="161.7">750</text>
<text x="73.7" y="161.7">600</text>
<text x="83" y="161.7">10</text>
<text x="89.4" y="161.7">30</text>
<text x="97" y="161.7">50</text>
<text x="104.8" y="161.7">250</text>
<text x="113.9" y="161.7">47</text>
<text x="123.3" y="161.7">90D</text>
<text x="135.6" y="161.7">43</text>
<text x="144" y="161.7">60D</text>
<text x="154.3" y="161.7">60</text>
<text x="161.9" y="161.7">50</text>
<text x="47.9" y="168.2">SIZE B</text>
<text x="62.9" y="168.2">900</text>
<text x="73.7" y="168.2">700</text>
<text x="83" y="168.2">10</text>
<text x="89.4" y="168.2">30</text>
<text x="97" y="168.2">60</text>
<text x="104.8" y="168.2">300</text>
<text x="113.9" y="168.2">40</text>
<text x="122.4" y="168.2">110D</text>
<text x="135.6" y="168.2">50</text>
<text x="144" y="168.2">70D</text>
<text x="154.3" y="168.2">70</text>
<text x="161.9" y="168.2">50</text>
<text x="22.4" y="213">Colour Legend</text>
<text x="81.1" y="214.8">Notes:</text>
<text x="81.1" y="220">1. Refer to TRUM Vol.3, Part 8: Wildlife Signing Guidelines.</text>
<text x="81.1" y="225.2">2. The supplementary plate TC2358 may be installed if motorists</text>
<text x="86.1" y="229.6">are likely to encounter animals over a kilometre of road.</text>
</g>
<g font-size="3.5" fill="#373435">
<text x="32.4" y="221.3">Retroreflective white</text>
<text x="32.4" y="229.5">Retroreflective green</text>
<text x="21.6" y="267.8">Department of Transport and Main Roads</text>
<text x="18.2" y="271.8">Infrastructure Management &amp; Delivery Division</text>
<text x="16.7" y="280.6">Designed</text>
<text x="42.7" y="280.6">Checked</text>
<text x="69.7" y="280.6">Scale</text>
<text x="98.5" y="281.3">PRINCIPAL ENGINEER</text>
<text x="154.7" y="276.1">12/04/22</text>
<text x="157.4" y="281.2">Date</text>
<text x="178.3" y="277.8">Page 4 of 12</text>
<text x="17" y="284.8">RH 05/18</text>
<text x="42.8" y="284.8">DJ 04/22</text>
<text x="69.7" y="285.2">Not to Scale</text>
<text x="98.5" y="284.8">(Traffic Engineering)</text>
</g>
</svg>
